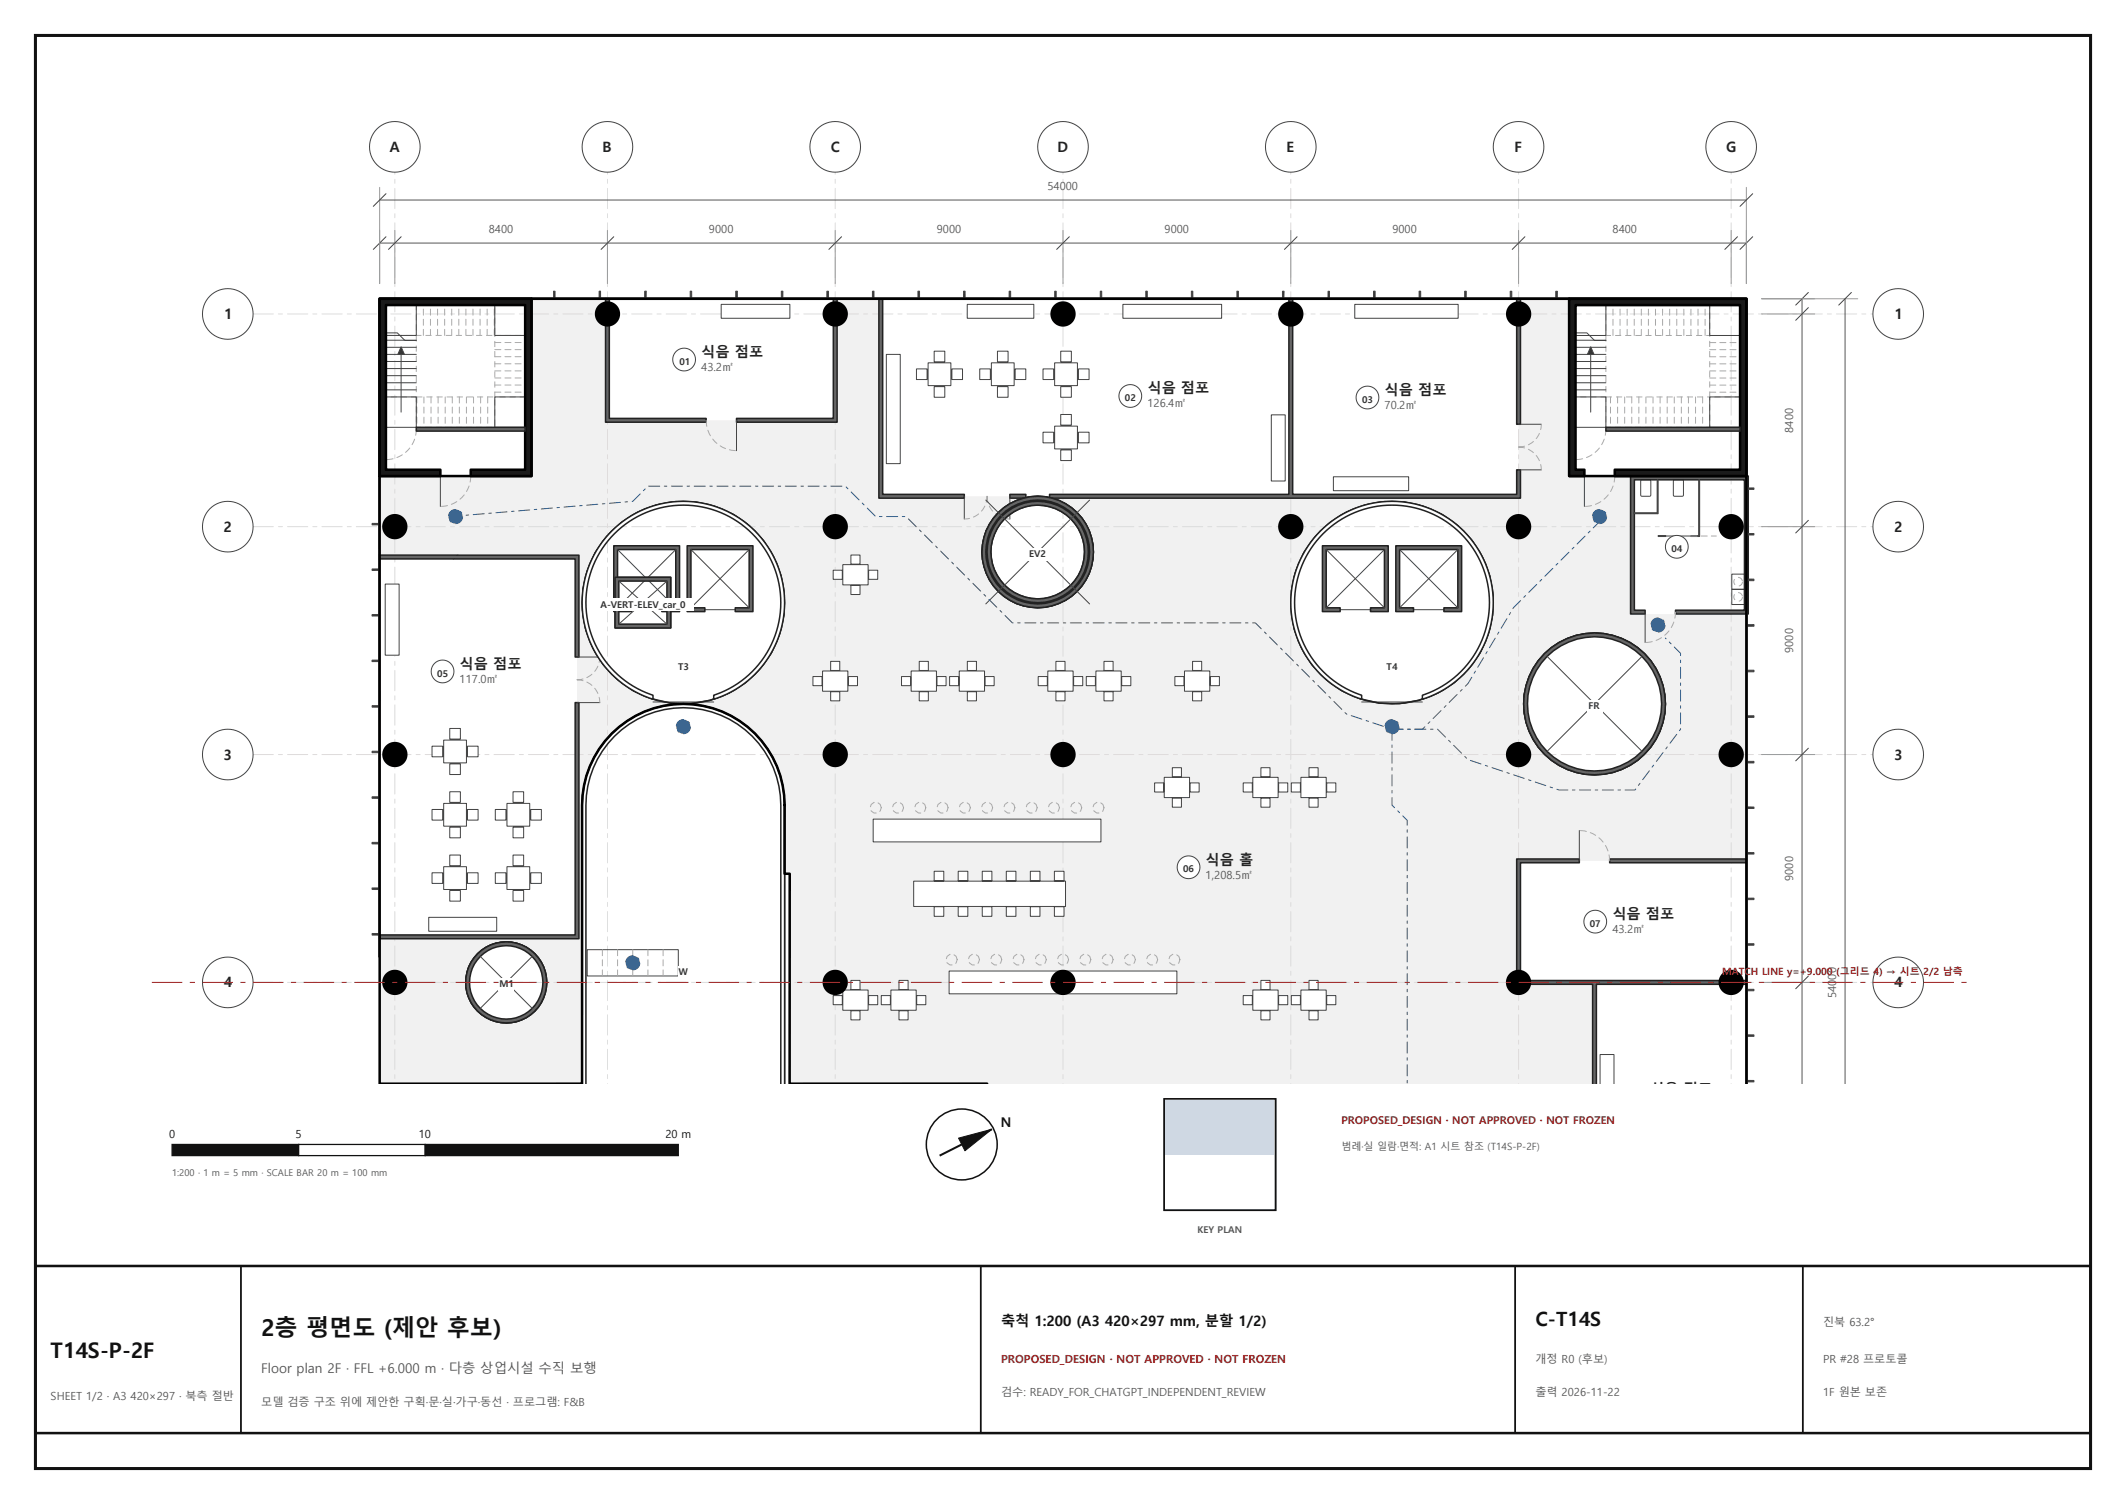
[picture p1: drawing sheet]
<svg xmlns="http://www.w3.org/2000/svg" width="420mm" height="297mm" viewBox="0 0 420 297" stroke-linecap="round" stroke-linejoin="round" font-family="sans-serif">
<path d="M7 7h406v283h-406z" fill="none" stroke="#111" stroke-width=".6"/>
<g fill="#fff">
<path d="M120 59h45v24h-45z" fill-rule="evenodd"/>
<path d="M174 59h81v39h-81z" fill-rule="evenodd"/>
<path d="M255 59h45v39h-45z" fill-rule="evenodd"/>
<path d="M75 110h39v75h-39z" fill-rule="evenodd"/>
</g>
<path d="M105 59h15v23.9l.1 .1h44.8l.1-24h9v38.9l30 .2a10.6 10.6 0 0 0-4.5 1.4l-1.2 .8a11.2 11.2 0 0 0-4.3 8.7l.2 2.1a10.8 10.8 0 0 0 4.1 6.6l2.5 1.5 2.8 .7 1.4 .1a11 11 0 0 0 5.5-1.5l2.3-1.7 1.7-2.3 .7-1.3 .4-1.3 .4-2.9a11 11 0 0 0-1.5-5.5l-1.7-2.3-2.3-1.7a11.1 11.1 0 0 0-4.4-1.4l93.8-.1 .1-39h10v34.9l.1 .1h12.2l-.2 .4v26.7l.4 .2h22.5v92.7h-189v-41.3l-.1-.2h-.9v-13.5a19.9 19.9 0 0 0-7.3-15.5l-1.6-1.1a19.2 19.2 0 0 0-7.2-3l-1.9-.3a20 20 0 0 0-18.6 8.8l-1 1.7a20.1 20.1 0 0 0-2.4 9.4v55h-40v-29h38.8l.2-.1v-74.8l-38.9-.1-.1 .1v11.5v-27.6l30-.1zM300 170.1v23.8l.2 .1h14.8v20h30l-.1-44zM301 139a14 14 0 0 0 28 0 14 14 0 0 0-28 0zM252.6 214h44.8zM259.8 106a20.5 20.5 0 0 0-3.8 6.8 20.8 20.8 0 0 0 3.3 18.6l2.7 2.8a19.4 19.4 0 0 0 6.8 3.8l3.8 .9 3.9 .1 3.9-.7a22.3 22.3 0 0 0 9.8-6.3 19.9 19.9 0 0 0 2.6-22 22 22 0 0 0-8-8.4 20 20 0 0 0-15.2-1.8 19.2 19.2 0 0 0-6.9 3.5zM233 214h14zM119.9 105.9l-.1 .1a19.9 19.9 0 0 0-3.8 6.8 19.6 19.6 0 0 0-.9 7.7 19.9 19.9 0 0 0 6.9 13.7 20.1 20.1 0 0 0 18.4 4.1 22.3 22.3 0 0 0 9.8-6.3 20.1 20.1 0 0 0 4.1-18.4l-1.4-3.6a19.9 19.9 0 0 0-8.1-8.4 19.6 19.6 0 0 0-7.4-2.4l-3.9-.1a20.5 20.5 0 0 0-7.5 2.1l-1.7 1a10.3 10.3 0 0 0-3 2.4zM92 194a8 8 0 0 0 16 0 8 8 0 0 0-16 0z" fill-rule="evenodd" fill="#f1f1f1"/>
<g fill="#fff">
<path d="M300 170h45v24h-45z" fill-rule="evenodd"/>
<path d="M315 194h30v20h-30z" fill-rule="evenodd"/>
</g>
<g fill="none" stroke="#222" stroke-width=".3">
<path d="M119.8 106l2.9-2.7a20 20 0 0 1 30.1 6.7 22.1 22.1 0 0 1 2 11.4 22.3 22.3 0 0 1-4.6 10.6l-2.9 2.8a20.1 20.1 0 0 1-10.8 4.1 20.8 20.8 0 0 1-17.3-7.6l-2-3.3a20 20 0 0 1 .4-18.8zM259.8 106a22.3 22.3 0 0 1 9.8-6.3 20.8 20.8 0 0 1 18.5 4.1 20.8 20.8 0 0 1 6.8 17.6 22.4 22.4 0 0 1-4.7 10.6 20.7 20.7 0 0 1-17.6 6.9 20.1 20.1 0 0 1-10.6-4.7 20.7 20.7 0 0 1-6.8-17.6 22.4 22.4 0 0 1 4.6-10.6z"/>
<circle cx="205" cy="109" r="11"/>
<circle cx="315" cy="139" r="14"/>
<circle cx="100" cy="194" r="8"/>
</g>
<path d="M50 62h320M50 104h320M50 149h320M50 194h320M78 214v-180M120 214v-180M165 214v-180M210 214v-180M255 214v-180M300 214v-180M342 214v-180" fill="none" stroke="#dcdcdc" stroke-width=".2" stroke-dasharray="4 1 .8 1"/>
<g fill="#fff" stroke="#444" stroke-width=".2">
<path d="M142.5 60.1h13.5v2.8h-13.5z" fill-rule="evenodd"/>
<path d="M191.1 60.1h13.1v2.8h-13.1zM175.1 70h2.7v21.6h-2.7zM251.2 81.9h2.7v13.1h-2.7zM221.8 60.1h19.5v2.8h-19.5zM208.3 84.1v4.6h4.6v-4.6zM206 85.4v2.1h2.1v-2.1zM213.1 85.4v2.1h2.1v-2.1zM209.5 88.9v2.1h2.2v-2.1zM209.5 81.9v2.1h2.2v-2.1zM183.3 71.6v4.6h4.5v-4.6zM181 72.9v2.1h2.1v-2.1zM188 72.9v2.1h2.2v-2.1zM184.5 76.4v2.1h2.1v-2.1zM184.5 69.3v2.1h2.1v-2.1zM195.8 71.6v4.6h4.6v-4.6zM193.5 72.9v2.1h2.1v-2.1zM200.5 72.9v2.1h2.2v-2.1zM197 76.4v2.1h2.2v-2.1zM197 69.3v2.1h2.2v-2.1zM208.3 71.6v4.6h4.6v-4.6zM206 72.9v2.1h2.1v-2.1zM213.1 72.9v2.1h2.1v-2.1zM209.5 76.4v2.1h2.2v-2.1zM209.5 69.3v2.1h2.2v-2.1z" fill-rule="evenodd"/>
<path d="M267.6 60.1h20.5v2.8h-20.5zM263.4 94.2h14.9v2.7h-14.9z" fill-rule="evenodd"/>
<path d="M76.1 115.3h2.8v14.1h-2.8zM84.7 181.1h13.4v2.8h-13.4zM100.2 171.1v4.6h4.4v-4.6zM101.4 175.9v2.1h2v-2.1zM101.4 168.8v2.1h2v-2.1zM104.8 172.3v2.2h2.1v-2.2zM97.9 172.3v2.2h2.1v-2.2zM100.2 158.6v4.6h4.4v-4.6zM101.4 163.3v2.1h2v-2.1zM101.4 156.3v2.1h2v-2.1zM104.8 159.8v2.1h2.1v-2.1zM97.9 159.8v2.1h2.1v-2.1zM87.7 171.1v4.6h4.4v-4.6zM88.9 175.9v2.1h2.1v-2.1zM88.9 168.8v2.1h2.1v-2.1zM92.4 172.3v2.2h2v-2.2zM85.4 172.3v2.2h2.1v-2.2zM87.7 158.6v4.6h4.4v-4.6zM88.9 163.3v2.1h2.1v-2.1zM88.9 156.3v2.1h2.1v-2.1zM92.4 159.8v2.1h2v-2.1zM85.4 159.8v2.1h2.1v-2.1zM87.7 146.2v4.4h4.4v-4.4zM88.9 150.8v2.1h2.1v-2.1zM88.9 143.9v2h2.1v-2zM92.4 147.3v2.1h2v-2.1zM85.4 147.3v2.1h2.1v-2.1z" fill-rule="evenodd"/>
</g>
<path d="M187.5 191.8v4.5h45v-4.5zM172.5 161.8v4.5h45v-4.5zM207 214h5zM205.1 214h1.8zM212.1 214h1.8zM208.6 214h1.8zM208.6 214h1.8zM216.5 214h5zM214.6 214h1.8zM221.6 214h1.8zM218.1 214h1.8zM218.1 214h1.8zM234 214h5zM232.1 214h1.8zM239.1 214h1.8zM235.6 214h1.8zM235.6 214h1.8zM243.5 214h5zM241.6 214h1.8zM248.6 214h1.8zM245.1 214h1.8zM245.1 214h1.8zM261 214h5zM259.1 214h1.8zM266.1 214h1.8zM262.6 214h1.8zM262.6 214h1.8zM288 214h5zM286.1 214h1.8zM293.1 214h1.8zM289.6 214h1.8zM289.6 214h1.8zM297.5 214h5zM295.6 214h1.8zM302.6 214h1.8zM299.1 214h1.8zM299.1 214h1.8zM166.5 195.5v4h5v-4zM164.6 196.6v1.8h1.8v-1.8zM171.6 196.6v1.8h1.8v-1.8zM168.1 199.6v1.8h1.8v-1.8zM168.1 193.6v1.8h1.8v-1.8zM176 195.5v4h5v-4zM174.1 196.6v1.8h1.8v-1.8zM181.1 196.6v1.8h1.8v-1.8zM177.6 199.6v1.8h1.8v-1.8zM177.6 193.6v1.8h1.8v-1.8zM247.5 195.5v4h5v-4zM245.6 196.6v1.8h1.8v-1.8zM252.6 196.6v1.8h1.8v-1.8zM249.1 199.6v1.8h1.8v-1.8zM249.1 193.6v1.8h1.8v-1.8zM257 195.5v4h5v-4zM255.1 196.6v1.8h1.8v-1.8zM262.1 196.6v1.8h1.8v-1.8zM258.6 199.6v1.8h1.8v-1.8zM258.6 193.6v1.8h1.8v-1.8zM180.5 174v5h30v-5zM184.5 179.1v1.9h1.9v-1.9zM184.5 172.1v1.9h1.9v-1.9zM189.3 179.1v1.9h1.9v-1.9zM189.3 172.1v1.9h1.9v-1.9zM194 179.1v1.9h1.9v-1.9zM194 172.1v1.9h1.9v-1.9zM198.8 179.1v1.9h1.9v-1.9zM198.8 172.1v1.9h1.9v-1.9zM203.5 179.1v1.9h1.9v-1.9zM203.5 172.1v1.9h1.9v-1.9zM208.3 179.1v1.9h1.9v-1.9zM208.3 172.1v1.9h1.9v-1.9zM230 153.5v4h5v-4zM228.1 154.6v1.8h1.8v-1.8zM235.1 154.6v1.8h1.8v-1.8zM231.6 157.6v1.8h1.8v-1.8zM231.6 151.6v1.8h1.8v-1.8zM247.5 153.5v4h5v-4zM245.6 154.6v1.8h1.8v-1.8zM252.6 154.6v1.8h1.8v-1.8zM249.1 157.6v1.8h1.8v-1.8zM249.1 151.6v1.8h1.8v-1.8zM257 153.5v4h5v-4zM255.1 154.6v1.8h1.8v-1.8zM262.1 154.6v1.8h1.8v-1.8zM258.6 157.6v1.8h1.8v-1.8zM258.6 151.6v1.8h1.8v-1.8zM162.5 132.5v4h5v-4zM160.6 133.6v1.8h1.8v-1.8zM167.6 133.6v1.8h1.8v-1.8zM164.1 136.6v1.8h1.8v-1.8zM164.1 130.6v1.8h1.8v-1.8zM180 132.5v4h5v-4zM178.1 133.6v1.8h1.8v-1.8zM185.1 133.6v1.8h1.8v-1.8zM181.6 136.6v1.8h1.8v-1.8zM181.6 130.6v1.8h1.8v-1.8zM189.5 132.5v4h5v-4zM187.6 133.6v1.8h1.8v-1.8zM194.6 133.6v1.8h1.8v-1.8zM191.1 136.6v1.8h1.8v-1.8zM191.1 130.6v1.8h1.8v-1.8zM207 132.5v4h5v-4zM205.1 133.6v1.8h1.8v-1.8zM212.1 133.6v1.8h1.8v-1.8zM208.6 136.6v1.8h1.8v-1.8zM208.6 130.6v1.8h1.8v-1.8zM216.5 132.5v4h5v-4zM214.6 133.6v1.8h1.8v-1.8zM221.6 133.6v1.8h1.8v-1.8zM218.1 136.6v1.8h1.8v-1.8zM218.1 130.6v1.8h1.8v-1.8zM234 132.5v4h5v-4zM232.1 133.6v1.8h1.8v-1.8zM239.1 133.6v1.8h1.8v-1.8zM235.6 136.6v1.8h1.8v-1.8zM235.6 130.6v1.8h1.8v-1.8zM166.5 111.5v4h5v-4zM164.6 112.6v1.8h1.8v-1.8zM171.6 112.6v1.8h1.8v-1.8zM168.1 115.6v1.8h1.8v-1.8zM168.1 109.6v1.8h1.8v-1.8z" fill-rule="evenodd" fill="#fff"/>
<g fill="none" stroke="#444" stroke-width=".2">
<path d="M164.6 112.6h1.8v1.8h-1.8zM166.5 111.5h5v4h-5zM168.1 115.6h1.8v1.8h-1.8zM168.1 109.6h1.8v1.8h-1.8zM171.6 112.6h1.8v1.8h-1.8zM160.6 133.6h1.8v1.8h-1.8zM162.5 132.5h5v4h-5zM164.1 136.6h1.8v1.8h-1.8zM164.1 130.6h1.8v1.8h-1.8zM167.6 133.6h1.8v1.8h-1.8zM178.1 133.6h1.8v1.8h-1.8zM180 132.5h5v4h-5z"/>
<path d="M181.6 136.6h1.8v1.8h-1.8zM181.6 130.6h1.8v1.8h-1.8zM185.1 133.6h1.8v1.8h-1.8zM187.6 133.6h1.8v1.8h-1.8zM189.5 132.5h5v4h-5zM191.1 136.6h1.8v1.8h-1.8zM191.1 130.6h1.8v1.8h-1.8zM194.6 133.6h1.8v1.8h-1.8zM205.1 133.6h1.8v1.8h-1.8zM207 132.5h5v4h-5zM208.6 136.6h1.8v1.8h-1.8zM208.6 130.6h1.8v1.8h-1.8z"/>
<path d="M212.1 133.6h1.8v1.8h-1.8zM214.6 133.6h1.8v1.8h-1.8zM216.5 132.5h5v4h-5zM218.1 136.6h1.8v1.8h-1.8zM218.1 130.6h1.8v1.8h-1.8zM221.6 133.6h1.8v1.8h-1.8zM232.1 133.6h1.8v1.8h-1.8zM234 132.5h5v4h-5zM235.6 136.6h1.8v1.8h-1.8zM235.6 130.6h1.8v1.8h-1.8zM239.1 133.6h1.8v1.8h-1.8zM228.1 154.6h1.8v1.8h-1.8z"/>
<path d="M230 153.5h5v4h-5zM231.6 157.6h1.8v1.8h-1.8zM231.6 151.6h1.8v1.8h-1.8zM235.1 154.6h1.8v1.8h-1.8zM245.6 154.6h1.8v1.8h-1.8zM247.5 153.5h5v4h-5zM249.1 157.6h1.8v1.8h-1.8zM249.1 151.6h1.8v1.8h-1.8zM252.6 154.6h1.8v1.8h-1.8zM255.1 154.6h1.8v1.8h-1.8zM257 153.5h5v4h-5zM258.6 157.6h1.8v1.8h-1.8z"/>
<path d="M258.6 151.6h1.8v1.8h-1.8zM262.1 154.6h1.8v1.8h-1.8zM172.5 161.8h45v4.5h-45zM180.5 174h30v5h-30zM184.5 179.1h1.9v1.9h-1.9zM184.5 172.1h1.9v1.9h-1.9zM189.3 179.1h1.9v1.9h-1.9zM189.3 172.1h1.9v1.9h-1.9zM194 179.1h1.9v1.9h-1.9zM194 172.1h1.9v1.9h-1.9zM198.8 179.1h1.9v1.9h-1.9zM198.8 172.1h1.9v1.9h-1.9z"/>
<path d="M203.5 179.1h1.9v1.9h-1.9zM203.5 172.1h1.9v1.9h-1.9zM208.3 179.1h1.9v1.9h-1.9zM208.3 172.1h1.9v1.9h-1.9zM164.6 196.6h1.8v1.8h-1.8zM166.5 195.5h5v4h-5zM168.1 199.6h1.8v1.8h-1.8zM168.1 193.6h1.8v1.8h-1.8zM171.6 196.6h1.8v1.8h-1.8zM174.1 196.6h1.8v1.8h-1.8zM176 195.5h5v4h-5zM177.6 199.6h1.8v1.8h-1.8z"/>
<path d="M177.6 193.6h1.8v1.8h-1.8zM181.1 196.6h1.8v1.8h-1.8zM187.5 191.8h45v4.5h-45zM245.6 196.6h1.8v1.8h-1.8zM247.5 195.5h5v4h-5zM249.1 199.6h1.8v1.8h-1.8zM249.1 193.6h1.8v1.8h-1.8zM252.6 196.6h1.8v1.8h-1.8zM255.1 196.6h1.8v1.8h-1.8zM257 195.5h5v4h-5zM258.6 199.6h1.8v1.8h-1.8zM258.6 193.6h1.8v1.8h-1.8z"/>
<path d="M262.1 196.6h1.8v1.8h-1.8z"/>
</g>
<g fill="none" stroke="#aaa" stroke-width=".2" stroke-dasharray="1.2 .8">
<path d="M174.1 159.5l-.2-.6-.6-.4h-.6l-.6 .4-.2 .6 .2 .7 .6 .3h.6l.6-.3 .2-.7M178.5 159.5l-.2-.6-.6-.4h-.6l-.6 .4-.2 .6 .2 .7 .6 .3h.6l.6-.3 .2-.7M182.9 159.5l-.2-.6-.6-.4h-.6l-.6 .4-.2 .6 .2 .7 .6 .3h.6l.6-.3 .2-.7M187.3 159.5l-.2-.6-.6-.4h-.6l-.6 .4-.2 .6 .2 .7 .6 .3h.6l.6-.3 .2-.7M191.7 159.5l-.2-.6-.6-.4h-.6l-.6 .4-.2 .6 .2 .7 .6 .3h.6l.6-.3 .2-.7M196.1 159.5l-.2-.6-.6-.4h-.6l-.6 .4-.2 .6 .2 .7 .6 .3h.6l.6-.3 .2-.7M200.5 159.5l-.2-.6-.6-.4h-.6l-.6 .4-.2 .6 .2 .7 .6 .3h.6l.6-.3 .2-.7M204.9 159.5l-.2-.6-.6-.4h-.6l-.6 .4-.2 .6 .2 .7 .6 .3h.6l.6-.3 .2-.7M209.3 159.5l-.2-.6-.6-.4h-.6l-.6 .4-.2 .6 .2 .7 .6 .3h.6l.6-.3 .2-.7M213.7 159.5l-.2-.6-.6-.4h-.6l-.6 .4-.2 .6 .2 .7 .6 .3h.6l.6-.3 .2-.7M218.1 159.5l-.2-.6-.6-.4h-.6l-.6 .4-.2 .6 .2 .7 .6 .3h.6l.6-.3 .2-.7M189.1 189.5l-.2-.6-.6-.4h-.6l-.6 .4-.2 .6 .2 .7 .6 .3h.6l.6-.3 .2-.7"/>
<path d="M193.5 189.5l-.2-.6-.6-.4h-.6l-.6 .4-.2 .6 .2 .7 .6 .3h.6l.6-.3 .2-.7M197.9 189.5l-.2-.6-.6-.4h-.6l-.6 .4-.2 .6 .2 .7 .6 .3h.6l.6-.3 .2-.7M202.3 189.5l-.2-.6-.6-.4h-.6l-.6 .4-.2 .6 .2 .7 .6 .3h.6l.6-.3 .2-.7M206.7 189.5l-.2-.6-.6-.4h-.6l-.6 .4-.2 .6 .2 .7 .6 .3h.6l.6-.3 .2-.7M211.1 189.5l-.2-.6-.6-.4h-.6l-.6 .4-.2 .6 .2 .7 .6 .3h.6l.6-.3 .2-.7M215.5 189.5l-.2-.6-.6-.4h-.6l-.6 .4-.2 .6 .2 .7 .6 .3h.6l.6-.3 .2-.7M219.9 189.5l-.2-.6-.6-.4h-.6l-.6 .4-.2 .6 .2 .7 .6 .3h.6l.6-.3 .2-.7M224.3 189.5l-.2-.6-.6-.4h-.6l-.6 .4-.2 .6 .2 .7 .6 .3h.6l.6-.3 .2-.7M228.7 189.5l-.2-.6-.6-.4h-.6l-.6 .4-.2 .6 .2 .7 .6 .3h.6l.6-.3 .2-.7M233.1 189.5l-.2-.6-.6-.4h-.6l-.6 .4-.2 .6 .2 .7 .6 .3h.6l.6-.3 .2-.7"/>
</g>
<path d="M316.1 208.2h2.8v5.8h-2.8zM324.4 214h4.4zM322.1 214h2.1zM329 214h2.1zM325.6 214h2.1zM325.6 214h2.1z" fill-rule="evenodd" fill="#fff"/>
<g fill="none" stroke="#444" stroke-width=".2">
<path d="M76.2 78.4h6v6h-6zM76.2 60.2h6v6h-6zM76.2 65.7h2.3l1.5 1.5h2.2M76.2 77h6M76.2 75.6h6M76.2 74.2h6M76.2 72.8h6M76.2 71.4h6M76.2 70h6M76.2 68.6h6M76.2 67.2h6M79.2 70v11.4"/>
<path d="M97.7 60.2h6v6h-6zM97.7 78.4h6v6h-6zM324.2 94.8l1.7-.1 .2 .2v2.8l-.1 .3h-1.6l-.2-.1zM330.6 94.8l1.7-.1 .2 .2 .1 2.9-.2 .2h-1.6l-.2-.1zM342.1 116.4h2.5v3h-2.5zM342.1 113.4h2.5v3h-2.5zM116 187.5h18v5.2h-18zM316.1 214v-5.8h2.8v5.8"/>
</g>
<g fill="none" stroke="#aaa" stroke-width=".2" stroke-dasharray="1.2 .8" stroke-linecap="butt">
<path d="M76.2 66.2h6v12.2h-6zM82.2 60.2h15.5v6h-15.5zM82.2 78.4h15.5v6h-15.5zM97.7 66.2h6v12.2h-6z"/>
<circle cx="343.4" cy="117.9" r=".85"/>
<circle cx="343.4" cy="114.9" r=".85"/>
</g>
<g fill="none" stroke="#aaa" stroke-width=".2" stroke-dasharray="1.2 .8">
<path d="M82.4 78.4v6M83.6 66.2v-6M83.8 78.4v6M85 66.2v-6M85.2 78.4v6M86.4 66.2v-6M86.6 78.4v6M87.8 66.2v-6M88 78.4v6M89.2 66.2v-6M89.4 78.4v6M90.6 66.2v-6"/>
<path d="M90.7 78.4v6M92 66.2v-6M92.1 78.4v6M93.4 66.2v-6M93.5 78.4v6M94.8 66.2v-6M94.9 78.4v6M96.2 66.2v-6M96.3 78.4v6M97.6 66.2v-6M97.7 67.6h6M97.7 69h6"/>
<path d="M97.7 70.4h6M97.7 71.8h6M97.7 73.2h6M97.7 74.6h6M97.7 76h6M97.7 77.4h6M119 192.7v-5.2M122 192.7v-5.2M125 192.7v-5.2M128 192.7v-5.2M131 192.7v-5.2"/>
</g>
<path d="M79.2 68.5l.7 1.5h-1.3z" fill="#333" stroke="#444" stroke-width=".2"/>
<path d="M311.3 66.3h6v12.1h-6zM317.3 60.3h20.5v6h-20.5zM317.3 78.4h20.5v6h-20.5zM337.8 66.3h6v12.1h-6z" fill="none" stroke="#aaa" stroke-width=".2" stroke-dasharray="1.2 .8" stroke-linecap="butt"/>
<g fill="none" stroke="#444" stroke-width=".2">
<path d="M311.3 78.4h6v6h-6zM311.3 60.3h6v6h-6zM311.3 65.7h2.2l1.5 1.5h2.3M311.3 77h6M311.3 75.6h6M311.3 74.2h6M311.3 72.8h6M311.3 71.4h6M311.3 70h6M311.3 68.6h6M311.3 67.2h6M314.3 70v11.4"/>
<path d="M337.8 60.3h6v6h-6zM337.8 78.4h6v6h-6z"/>
</g>
<g fill="none" stroke="#aaa" stroke-width=".2" stroke-dasharray="1.2 .8">
<path d="M318.2 78.4v6M318.7 66.3v-6M319.6 78.4v6M320 66.3v-6M321 78.4v6M321.4 66.3v-6M322.4 78.4v6M322.8 66.3v-6M323.8 78.4v6M324.2 66.3v-6M325.2 78.4v6M325.6 66.3v-6"/>
<path d="M326.6 78.4v6M327 66.3v-6M328 78.4v6M328.4 66.3v-6M329.4 78.4v6M329.9 66.3v-6M330.8 78.4v6M331.3 66.3v-6M332.2 78.4v6M332.7 66.3v-6M333.6 78.4v6M334.1 66.3v-6"/>
<path d="M335 78.4v6M335.5 66.3v-6M336.4 78.4v6M336.9 66.3v-6M337.8 67.7h6M337.8 69h6M337.8 70.4h6M337.8 71.8h6M337.8 73.2h6M337.8 74.6h6M337.8 76h6M337.8 77.4h6"/>
</g>
<path d="M314.3 68.5l.6 1.5h-1.3z" fill="#333" stroke="#444" stroke-width=".2"/>
<path d="M299.6 169.6h12.4v.8h-11.6v23.2h44.6v.8h-29.6v19.6h10.1h-10.9v-19.6h-15zM318 169.6h27v.8h-27zM334.5 214h10.5zM207.3 97.6h47.3v-38.6h.8v38.6h44.2v-4.8h.8v5.6h-93.1zM299.6 59h.8v24.8h-.8zM296.6 214h.8zM278 214h19.4zM215.6 214h10zM234.6 214h37.1zM215.6 214h.8zM173.6 59h.8v38.6h16.1v.8h-16.9zM199.5 97.6h3.2v.8h-3.2zM119.6 59h.8v23.6h19.1v.8h-19.9zM164.6 59h.8v24.4h-19.9v-.8h19.1zM113.6 138.7h.8v46.7h-39.4v-.8h38.6zM75 109.6h39.4v20.1h-.8v-19.3h-38.6z" fill-rule="evenodd" fill="#666"/>
<path d="M119.6 59h.8v23.6h19.1v.8h-19.9zM164.6 59h.8v24.4h-19.9v-.8h19.1zM173.6 59h.8v38.6h16.1v.8h-16.9zM299.6 59h.8v24.8h-.8zM199.5 97.6h3.2v.8h-3.2zM207.3 97.6h47.3v-38.6h.8v38.6h44.2v-4.8h.8v5.6h-93.1zM75 109.6h39.4v20.1h-.8v-19.3h-38.6zM113.6 138.7h.8v46.7h-39.4v-.8h38.6zM318 169.6h27v.8h-27zM314.6 214v-19.6h-15v-24.8h12.4v.8h-11.6v23.2h44.6v.8h-29.6v19.6" fill="none" stroke="#222" stroke-width=".3"/>
<path d="M322.1 94h23.3v27.2h-14.4v-.7h13.6v-25.8h-21.7v25.8h2.1v.7h-2.9z" fill-rule="evenodd" fill="#666" stroke="#222" stroke-width=".3"/>
<g fill="#888" stroke="#444" stroke-width=".2">
<path d="M327.4 94.7h.2v6.7h-.2z" fill-rule="evenodd"/>
<path d="M322.9 101.3h4.5v.1h-4.5z" fill-rule="evenodd"/>
<path d="M335.6 94.7h.2v11.3h-.2z" fill-rule="evenodd"/>
<path d="M327.6 105.8h1.5v.2h-1.5z" fill-rule="evenodd"/>
<path d="M334.1 105.8h1.5v.2h-1.5z" fill-rule="evenodd"/>
</g>
<g fill="none" stroke="#444" stroke-width=".2">
<path d="M105 58.8h205v.2h-143.5h-61.5zM74.8 94h.2v95h-.2zM76.2 84.8v6M87 94v6M145.5 83v6M190.5 98v4.5M199.5 98v4.5M300 83.8h4.5M300 92.8h4.5M311.3 84.8v6M313 94v6M345 94h.2v120"/>
<path d="M345 94h.1M345 94v120M329.1 105.8h5M114 129.7h4.5M114 138.7h4.5M124.7 120.4h6M129 138.6h12M139.2 120.4h6M264.8 120.4h5.9M269 138.6h12M279.2 120.4h6M325 120.9v6"/>
<path d="M312 164v6"/>
</g>
<g fill="none" stroke="#aaa" stroke-width=".2" stroke-dasharray="1.2 .8">
<path d="M82.2 84.8a6 6 0 0 1-6 6M93 94a6 6 0 0 1-6 6M139.5 83a6 6 0 0 0 6 6M195 98a4.5 4.5 0 0 0 4.5 4.5M195 98a4.5 4.5 0 0 1-4.5 4.5M300 88.3a4.5 4.5 0 0 0 4.5-4.5M300 88.3a4.5 4.5 0 0 1 4.5 4.5M317.3 84.8a6 6 0 0 1-6 6M319 94a6 6 0 0 1-6 6M334.1 105.8h5M114 134.2a4.5 4.5 0 0 0 4.5-4.5M114 134.2a4.5 4.5 0 0 1 4.5 4.5"/>
<path d="M331 120.9a6 6 0 0 1-6 6M318 170a6 6 0 0 0-6-6"/>
</g>
<path d="M73.5 184.3h1.3v.4h-1.3zM73.5 175.3h1.3v.4h-1.3zM73.5 166.3h1.3v.4l-1.3-.1zM73.5 157.3h1.3v.4l-1.3-.1zM73.5 148.3l1.3 .1v.2h-1.3zM73.5 139.3l1.3 .1v.2h-1.3zM73.5 130.4h1.3v.2l-1.3 .1zM73.5 121.4h1.3v.2l-1.3 .1zM73.5 112.4h1.3v.2h-1.3zM73.5 103.4h1.3v.2h-1.3zM154.4 57.5h.3v1.3h-.3zM199.4 57.5h.3v1.3h-.4zM109.4 57.5h.3l-.1 1.3h-.2zM136.4 57.5h.2v1.3h-.2zM190.4 57.5h.3v1.3h-.4zM145.4 57.5h.3v1.3h-.3zM163.4 57.5h.3v1.3h-.4zM181.3 57.5h.4v1.3h-.4zM208.4 57.5h.3v1.3h-.3zM172.4 57.5h.3v1.3h-.4zM118.4 57.5h.2v1.3h-.2zM127.4 57.5h.3l-.1 1.3h-.2zM233.3 214h.4zM269.3 214h.4zM278.4 214h.2zM224.3 214h.4zM296.3 214h.3zM305.3 214h.4zM251.3 214h.3zM260.4 214h.3zM287.3 214h.3zM242.3 214h.3zM345.2 150.4l1.3-.1v.4h-1.3zM298.3 57.5h.4v1.3h-.3zM244.4 57.5h.2l.1 1.3h-.3zM253.4 57.5h.3l-.1 1.3h-.2zM262.4 57.5h.3l-.1 1.3h-.2zM289.3 57.5h.4v1.3h-.3zM307.3 57.5h.4v1.3h-.4zM235.4 57.5h.2l.1 1.3h-.3zM280.3 57.5h.4v1.3h-.3zM226.4 57.5h.2l.1 1.3h-.3zM271.3 57.5h.4v1.3h-.3zM217.4 57.5h.2l.1 1.3h-.3zM345.2 214h1.3zM345.2 214h1.3zM345.2 214h1.3zM345.2 214h1.3zM345.2 214h1.3zM345.2 214h1.3zM345.2 214h1.3zM345.2 214h1.3zM345.2 214h1.3zM345.2 213.4h1.3v.2h-1.3zM345.2 204.4h1.3v.2h-1.3zM345.2 195.4h1.3v.3l-1.3-.1zM345.2 186.4h1.3v.3h-1.3zM345.2 177.4h1.3v.3h-1.3zM345.2 168.3l1.3 .1v.3h-1.3zM345.2 159.3l1.3 .1v.3h-1.3zM345.2 141.4l1.3-.1v.4h-1.3zM345.2 132.4l1.3-.1v.4h-1.3zM345.2 123.4l1.3-.1v.4h-1.3zM345.2 114.4h1.3v.3h-1.3zM345.2 105.4h1.3v.2h-1.3zM345.2 96.4h1.3v.2h-1.3z" fill-rule="evenodd" fill="#333" stroke="#444" stroke-width=".2"/>
<g fill="none" stroke="#222" stroke-width=".3">
<path d="M121.5 114h11v10h-11zM115 214v-55a20 20 0 0 1 20-20 20 20 0 0 1 20 20v55"/>
<circle cx="135" cy="119" r="20"/>
<circle cx="205" cy="109" r="9.3"/>
<circle cx="205" cy="109" r="11"/>
<circle cx="275" cy="119" r="20"/>
<circle cx="315" cy="139" r="14"/>
<circle cx="100" cy="194" r="8"/>
</g>
<path d="M301 139a14 14 0 0 1 28 0 14 14 0 0 1-28 0zM301.8 139a13.2 13.2 0 0 0 26.4 0 13.2 13.2 0 0 0-26.4 0z" fill-rule="evenodd" fill="#666" stroke="#222" stroke-width=".3"/>
<path d="M305.6 129.6l18.8 18.8M324.4 129.6l-18.8 18.8" fill="none" stroke="#444" stroke-width=".2"/>
<path d="M92 194a8 8 0 0 1 16 0 8 8 0 0 1-16 0zM92.8 194a7.2 7.2 0 0 0 14.4 0 7.2 7.2 0 0 0-14.4 0z" fill-rule="evenodd" fill="#666" stroke="#222" stroke-width=".3"/>
<path d="M94.9 188.9l10.2 10.2M105.1 188.9l-10.2 10.2" fill="none" stroke="#444" stroke-width=".2"/>
<path d="M120.9 104.9a20 20 0 0 1 31.2 3.7 20 20 0 0 1-11.1 29.5v-.8a19.2 19.2 0 0 0 9.6-29.6 19.2 19.2 0 0 0-31.2 0 19.2 19.2 0 0 0 9.6 29.6v.8a20 20 0 0 1-8.1-33.2z" fill-rule="evenodd" fill="#fff" stroke="#222" stroke-width=".3"/>
<path d="M121.2 107.8h13v13h-3.5v-.8h2.8v-11.5h-11.5v11.5h2.7v.8h-3.5z" fill-rule="evenodd" fill="#666" stroke="#222" stroke-width=".3"/>
<path d="M122 108.5l11.5 11.5M133.5 108.5l-11.5 11.5" fill="none" stroke="#444" stroke-width=".2"/>
<path d="M135.8 107.8h12.9v13h-3.5v-.8h2.8v-11.5h-11.5v11.5h2.7v.8h-3.4z" fill-rule="evenodd" fill="#666" stroke="#222" stroke-width=".3"/>
<path d="M136.5 108.5l11.5 11.5M148 108.5l-11.5 11.5" fill="none" stroke="#444" stroke-width=".2"/>
<path d="M260.9 104.9a20 20 0 0 1 31.2 3.7 20 20 0 0 1-11.1 29.5v-.8a19.2 19.2 0 0 0 9.6-29.6 19.2 19.2 0 0 0-31.2 0 19.2 19.2 0 0 0 9.6 29.6v.8a20 20 0 0 1-8.1-33.2z" fill-rule="evenodd" fill="#fff" stroke="#222" stroke-width=".3"/>
<path d="M261.2 107.8h13.1v13h-3.6v-.8h2.8v-11.5h-11.5v11.5h2.8v.8h-3.6z" fill-rule="evenodd" fill="#666" stroke="#222" stroke-width=".3"/>
<path d="M262 108.5l11.5 11.5M273.5 108.5l-11.5 11.5" fill="none" stroke="#444" stroke-width=".2"/>
<path d="M275.7 107.8h13.1v13h-3.6v-.8h2.8v-11.5h-11.5v11.5h2.7v.8h-3.5z" fill-rule="evenodd" fill="#666" stroke="#222" stroke-width=".3"/>
<path d="M276.5 108.5l11.5 11.5M288 108.5l-11.5 11.5" fill="none" stroke="#444" stroke-width=".2"/>
<path d="M120.9 144.9a20 20 0 0 1 21.8-4.4 20 20 0 0 1 12.3 18.5v55h-40v-55a20 20 0 0 1 5.9-14.1zM121.4 145.4a19.3 19.3 0 0 0-5.6 13.6l-.1 55h38.6v-55a19.3 19.3 0 0 0-11.9-17.8 19.3 19.3 0 0 0-21 4.2z" fill-rule="evenodd" fill="#fff"/>
<path d="M115 214v-55a20 20 0 0 1 20-20 20 20 0 0 1 20 20v55M115.7 214l.1-55a19.3 19.3 0 0 1 19.2-19.2 19.3 19.3 0 0 1 19.3 19.2v55" fill="none" stroke="#222" stroke-width=".3"/>
<path d="M121.5 114h11v10h-11zM122.3 114.8v8.5h9.5v-8.5z" fill-rule="evenodd" fill="#666" stroke="#222" stroke-width=".3"/>
<path d="M122.3 114.8l9.5 8.5M131.8 114.8l-9.5 8.5" fill="none" stroke="#444" stroke-width=".2"/>
<path d="M194 109a11 11 0 0 1 22 0 11 11 0 0 1-22 0zM194.8 109a10.2 10.2 0 0 0 20.4 0 10.2 10.2 0 0 0-20.4 0zM195 109a10 10 0 0 1 20 0 10 10 0 0 1-20 0zM195.8 109a9.2 9.2 0 0 0 18.4 0 9.2 9.2 0 0 0-18.4 0z" fill-rule="evenodd" fill="#666" stroke="#222" stroke-width=".3"/>
<path d="M194.7 98.8l20.6 20.5M215.3 98.8l-20.6 20.5" fill="none" stroke="#444" stroke-width=".2"/>
<path d="M75 59h30v35h-30zM310 59h35v35h-35z" fill="none" stroke="#000" stroke-width=".5"/>
<path d="M75 59h30v35h-12v-1.2h10.7v-32.6h-27.5v32.6h10.8v1.2h-12z" fill-rule="evenodd" fill="#1a1a1a" stroke="#000" stroke-width=".5"/>
<path d="M82.2 84.4h21.5v.7h-21.5z" fill-rule="evenodd" fill="#666" stroke="#222" stroke-width=".3"/>
<path d="M310 59h35v35h-26v-1.2h24.8v-32.5h-32.5v32.5h1.7v1.2h-3z" fill-rule="evenodd" fill="#1a1a1a" stroke="#000" stroke-width=".5"/>
<path d="M317.3 84.4h26.5v.7h-26.5z" fill-rule="evenodd" fill="#666" stroke="#222" stroke-width=".3"/>
<path d="M195 214h-39v-41.5h-1v-13.5a20 20 0 0 0-20-20 20 20 0 0 0-20 20v55h-40v-155h270v155" fill="none" stroke="#000" stroke-width=".5"/>
<g fill="#000" stroke="#000" stroke-width=".5">
<circle cx="120" cy="62" r="2.25"/>
<circle cx="165" cy="62" r="2.25"/>
<circle cx="210" cy="62" r="2.25"/>
<circle cx="255" cy="62" r="2.25"/>
<circle cx="300" cy="62" r="2.25"/>
<circle cx="78" cy="104" r="2.25"/>
<circle cx="165" cy="104" r="2.25"/>
<circle cx="255" cy="104" r="2.25"/>
<circle cx="300" cy="104" r="2.25"/>
<circle cx="342" cy="104" r="2.25"/>
<circle cx="78" cy="149" r="2.25"/>
<circle cx="165" cy="149" r="2.25"/>
<circle cx="210" cy="149" r="2.25"/>
<circle cx="300" cy="149" r="2.25"/>
<circle cx="342" cy="149" r="2.25"/>
<circle cx="78" cy="194" r="2.25"/>
<circle cx="165" cy="194" r="2.25"/>
<circle cx="210" cy="194" r="2.25"/>
<circle cx="300" cy="194" r="2.25"/>
<circle cx="342" cy="194" r="2.25"/>
</g>
<path d="M89 102l36-3 3-3h39l6 6h6l21 21h48l18 18 9 3M275 144h6l9-9 9-15 18-18M275 144h9l6 6 18 6h15l9-12v-15l-3-3M275 144v15l3 3v52" fill="none" stroke="#2f5d8a" stroke-width=".2" stroke-dasharray="2.2 .9 .5 .9"/>
<g fill="#2f5d8a" stroke="#2f5d8a" stroke-width=".2" stroke-dasharray="2.2 .9 .5 .9" stroke-linecap="butt">
<circle cx="90" cy="102" r="1.4"/>
<circle cx="316" cy="102" r="1.4"/>
<circle cx="135" cy="143.5" r="1.4"/>
<circle cx="275" cy="143.5" r="1.4"/>
<circle cx="327.5" cy="123.4" r="1.4"/>
<circle cx="125" cy="190.1" r="1.4"/>
</g>
<g fill="#fff" stroke="#444" stroke-width=".2">
<circle cx="135.1" cy="71" r="2.25"/>
<circle cx="223.3" cy="78.2" r="2.25"/>
<circle cx="270.1" cy="78.5" r="2.25"/>
<circle cx="331.3" cy="108" r="2.25"/>
<circle cx="87.4" cy="132.6" r="2.25"/>
<circle cx="234.8" cy="171.3" r="2.25"/>
<circle cx="315.1" cy="182" r="2.25"/>
</g>
<g fill="#fff">
<path d="M313.5 138.2h3v2.5h-3z"/>
<path d="M98.5 193.2h3v2.5h-3z"/>
<path d="M133.5 130.6h3v2.5h-3z"/>
<path d="M273.5 130.6h3v2.5h-3z"/>
<path d="M134.1 190.7h1.8v2.5h-1.8z"/>
<path d="M117 118.2h20v2.5h-20z"/>
<path d="M202.9 108.2h4.2v2.5h-4.2z"/>
</g>
<path d="M75 39.5h270M75 48h270M356 59v155M364.5 59v155" fill="none" stroke="#555" stroke-width=".2"/>
<g fill="none" stroke="#999" stroke-width=".2">
<path d="M75 37v19M345 37v19M78 45.5v10.5M120 45.5v10.5M165 45.5v10.5M210 45.5v10.5M255 45.5v10.5M300 45.5v10.5M342 45.5v10.5M348 59h19M348 62h10.5M348 104h10.5"/>
<path d="M348 149h10.5M348 194h10.5"/>
</g>
<g fill="none" stroke="#444" stroke-width=".2">
<path d="M76.2 38.3l-2.5 2.5M346.2 38.3l-2.4 2.5M76.2 46.8l-2.5 2.4M79.2 46.8l-2.5 2.4M121.2 46.8l-2.5 2.4M166.3 46.8l-2.6 2.4M211.3 46.8l-2.6 2.4M256.3 46.8l-2.5 2.4M301.3 46.8l-2.5 2.4M343.2 46.8l-2.4 2.4M346.2 46.8l-2.4 2.4M357.2 57.7l-2.5 2.6"/>
<path d="M365.8 57.7l-2.6 2.6M357.2 60.7l-2.5 2.6M357.2 102.8l-2.5 2.5M357.2 147.8l-2.5 2.5M357.2 192.8l-2.5 2.5"/>
</g>
<g fill="#fff" stroke="#444" stroke-width=".2">
<circle cx="78" cy="29" r="5"/>
<circle cx="120" cy="29" r="5"/>
<circle cx="165" cy="29" r="5"/>
<circle cx="210" cy="29" r="5"/>
<circle cx="255" cy="29" r="5"/>
<circle cx="300" cy="29" r="5"/>
<circle cx="342" cy="29" r="5"/>
<circle cx="45" cy="194" r="5"/>
<circle cx="375" cy="194" r="5"/>
<circle cx="45" cy="149" r="5"/>
<circle cx="375" cy="149" r="5"/>
<circle cx="45" cy="104" r="5"/>
<circle cx="375" cy="104" r="5"/>
<circle cx="45" cy="62" r="5"/>
<circle cx="375" cy="62" r="5"/>
</g>
<path d="M30 194h360" fill="none" stroke="#9b1c1c" stroke-width=".2" stroke-dasharray="6 1.5 1 1.5" stroke-linecap="butt"/>
<path d="M34 226h25v2.2h-25z" fill="#111" stroke="#111" stroke-width=".25"/>
<path d="M59 226h25v2.2h-25z" fill="#fff" stroke="#111" stroke-width=".25"/>
<path d="M84 226h50v2.2h-50z" fill="#111" stroke="#111" stroke-width=".25"/>
<circle cx="190" cy="226" r="7" fill="none" stroke="#111" stroke-width=".3"/>
<path d="M185.6 228.2l10.3-5.2z" fill="#000" stroke="#111" stroke-width=".4"/>
<path d="M189.4 224.7l6.5-1.7-5.3 4.2z" fill="#111" stroke="#111" stroke-width=".2"/>
<path d="M230 217h22v22h-22z" fill="#fff" stroke="#111" stroke-width=".3"/>
<path d="M230 217h22v11h-22z" fill="#cfd8e3"/>
<path d="M230 217h22v22h-22z" fill="none" stroke="#111" stroke-width=".3"/>
<path d="M7 250h406v33h-406z" fill="none" stroke="#111" stroke-width=".5"/>
<path d="M47.6 250v33M193.8 250v33M299.3 250v33M356.2 250v33" fill="none" stroke="#111" stroke-width=".35"/>
<text font-size="4.6" fill="#111" x="51.6" y="263.9">2층 평면도 (제안 후보)</text>
<text font-size="4.2" fill="#111" x="10" y="268.1">T14S-P-2F</text>
<text font-size="3.9" fill="#111" x="303.3" y="261.9">C-T14S</text>
<g font-size="2.8" fill="#222">
<text x="77" y="30">A</text>
<text x="119" y="30">B</text>
<text x="164.1" y="30">C</text>
<text x="208.9" y="30">D</text>
<text x="254.2" y="30">E</text>
<text x="299.2" y="30">F</text>
<text x="341" y="30">G</text>
<text x="44.3" y="63">1</text>
<text x="374.3" y="63">1</text>
<text x="138.5" y="70.5">식음 점포</text>
<text x="226.7" y="77.7">식음 점포</text>
<text x="273.5" y="78">식음 점포</text>
<text x="44.2" y="105">2</text>
<text x="374.2" y="105">2</text>
<text x="90.8" y="132.1">식음 점포</text>
<text x="44.2" y="150">3</text>
<text x="374.2" y="150">3</text>
<text x="238.2" y="170.7">식음 홀</text>
<text x="318.5" y="181.5">식음 점포</text>
<text x="44.2" y="195">4</text>
<text x="374.2" y="195">4</text>
<text x="326" y="216">식음 점포</text>
</g>
<text font-size="2.8" fill="#111" x="197.8" y="261.9">축척 1:200 (A3 420×297 mm, 분할 1/2)</text>
<text font-size="2.6" fill="#111" x="197.7" y="222.6">N</text>
<text font-size="2.6" fill="#555" x="51.6" y="271.1">Floor plan 2F · FFL +6.000 m · 다층 상업시설 수직 보행</text>
<g font-size="2.2" fill="#555">
<text x="206.9" y="37.5">54000</text>
<text x="96.6" y="46">8400</text>
<text x="140.1" y="46">9000</text>
<text x="185.1" y="46">9000</text>
<text x="230.1" y="46">9000</text>
<text x="275.1" y="46">9000</text>
<text x="318.6" y="46">8400</text>
<text x="138.5" y="73.3">43.2㎡</text>
<text x="226.7" y="80.5">126.4㎡</text>
<text x="273.5" y="80.8">70.2㎡</text>
<text x="354.2" y="85.4" transform="rotate(-90 354.2 85.4)">8400</text>
<text x="354.2" y="128.9" transform="rotate(-90 354.2 128.9)">9000</text>
<text x="90.8" y="134.9">117.0㎡</text>
<text x="238.2" y="173.5">1,208.5㎡</text>
<text x="354.2" y="173.9" transform="rotate(-90 354.2 173.9)">9000</text>
<text x="318.5" y="184.3">43.2㎡</text>
<text x="362.8" y="197.1" transform="rotate(-90 362.8 197.1)">54000</text>
<text x="360.2" y="261.9">진북 63.2°</text>
<text x="303.3" y="269.1">개정 R0 (후보)</text>
<text x="360.2" y="269.1">PR #28 프로토콜</text>
<text x="197.8" y="275.7">검수: READY_FOR_CHATGPT_INDEPENDENT_REVIEW</text>
<text x="303.3" y="275.7">출력 2026-11-22</text>
<text x="360.2" y="275.7">1F 원본 보존</text>
<text x="10" y="276.4">SHEET 1/2 · A3 420×297 · 북측 절반</text>
<text x="51.6" y="277.7">모델 검증 구조 위에 제안한 구획·문·실·가구·동선 · 프로그램: F&amp;B</text>
</g>
<g font-size="2.2" fill="#111">
<text x="33.4" y="224.8">0</text>
<text x="58.4" y="224.8">5</text>
<text x="82.7" y="224.8">10</text>
<text x="131.4" y="224.8">20 m</text>
</g>
<text font-size="2.2" fill="#9b1c1c" x="197.8" y="269.1">PROPOSED_DESIGN · NOT APPROVED · NOT FROZEN</text>
<text font-size="2.1" fill="#9b1c1c" x="265" y="222">PROPOSED_DESIGN · NOT APPROVED · NOT FROZEN</text>
<text font-size="2" fill="#9b1c1c" x="340.2" y="192.5">MATCH LINE y=+9.000 (그리드 4) → 시트 2/2 남측</text>
<text font-size="2" fill="#555" x="265" y="227">범례·실 일람·면적: A1 시트 참조 (T14S-P-2F)</text>
<g font-size="1.9" fill="#333">
<text x="134.2" y="72">01</text>
<text x="222.2" y="79.2">02</text>
<text x="269.1" y="79.5">03</text>
<text x="203.3" y="110">EV2</text>
<text x="330.2" y="109">04</text>
<text x="118.6" y="120">A-VERT-ELEV_car_0</text>
<text x="86.4" y="133.6">05</text>
<text x="134" y="132.4">T3</text>
<text x="273.9" y="132.4">T4</text>
<text x="313.8" y="140">FR</text>
<text x="233.7" y="172.3">06</text>
<text x="314.1" y="183">07</text>
<text x="98.7" y="195">M1</text>
<text x="134.1" y="192.5">W</text>
</g>
<g font-size="1.9" fill="#555">
<text x="34" y="232.2">1:200 · 1 m = 5 mm · SCALE BAR 20 m = 100 mm</text>
<text x="236.6" y="243.5">KEY PLAN</text>
</g>
</svg>
